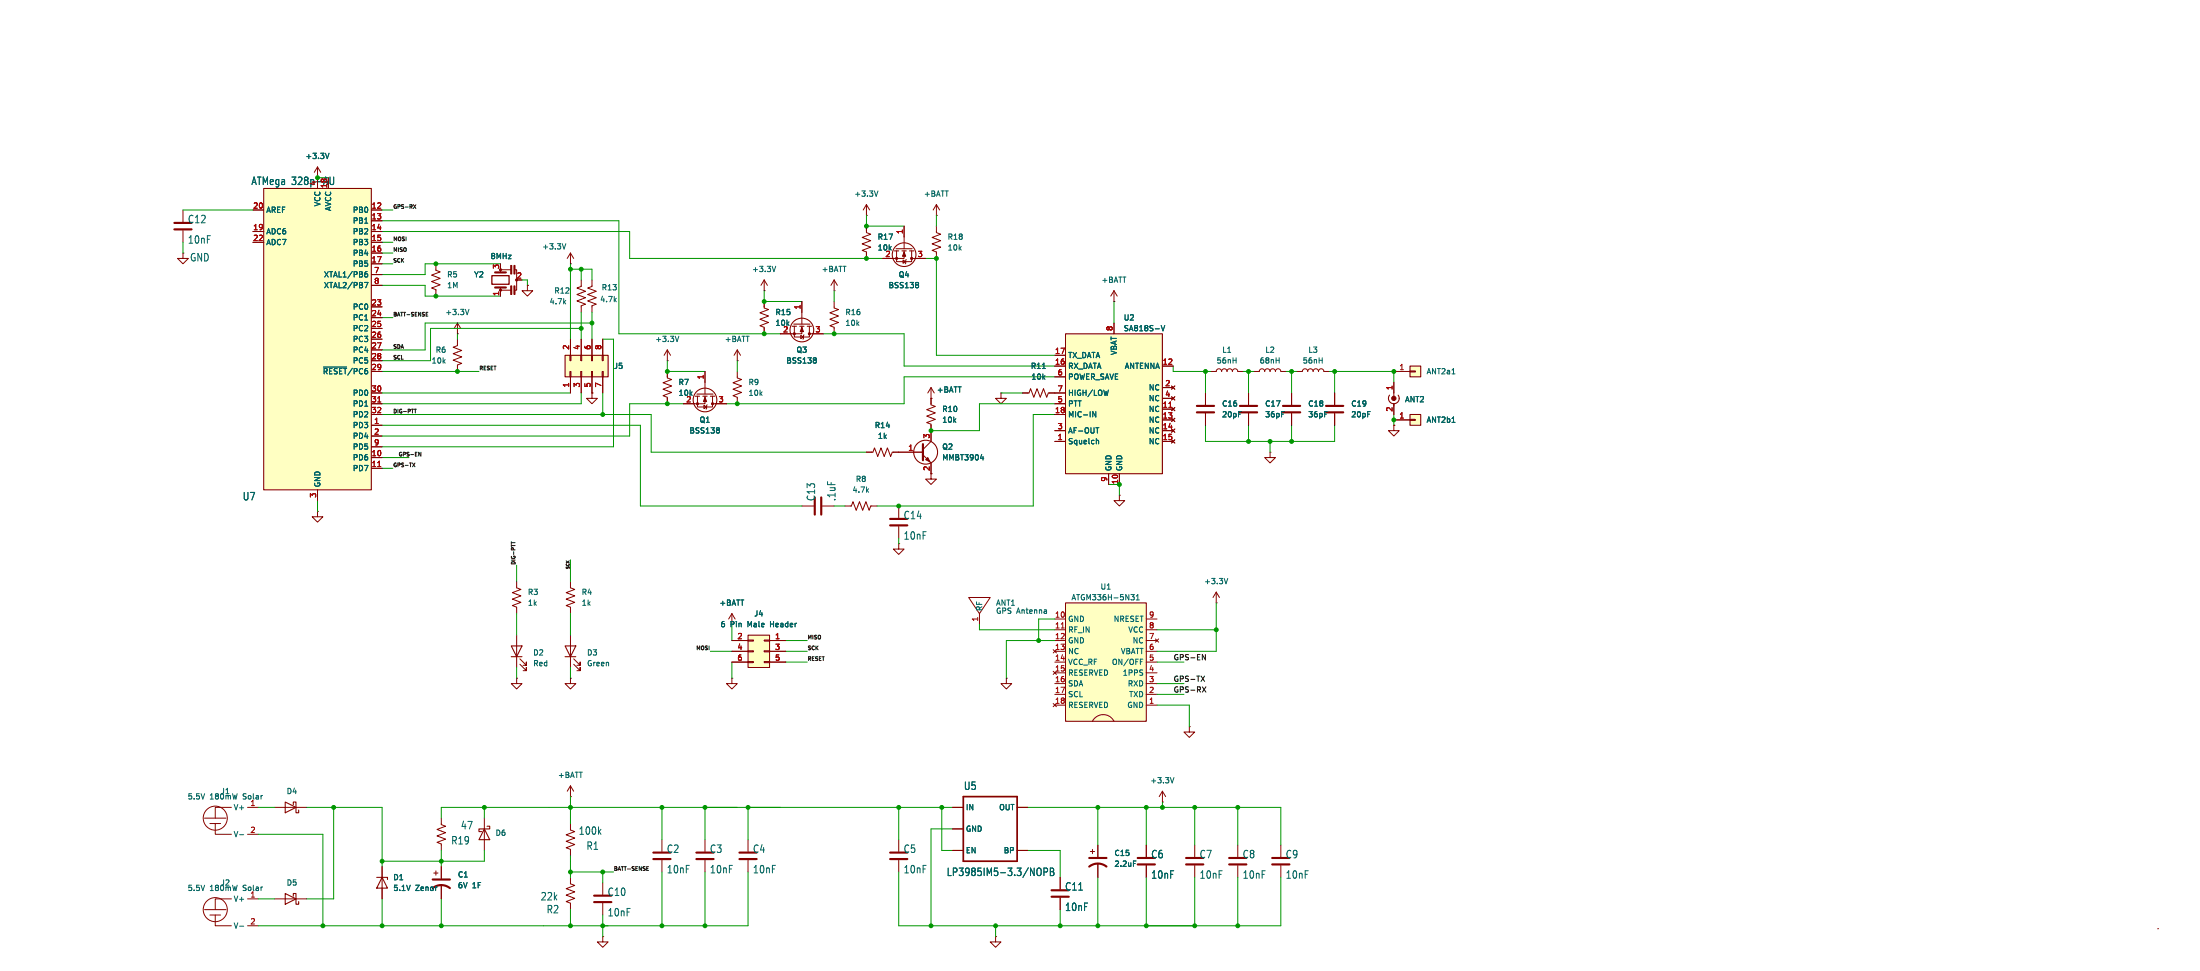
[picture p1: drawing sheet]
<svg xmlns="http://www.w3.org/2000/svg" width="519mm" height="229mm" viewBox="0 0 519 229" stroke-linecap="round" stroke-linejoin="round" font-family="sans-serif">
<g fill="none" stroke="#840000" stroke-width=".24">
<path d="M204.5 53.4v1.5l1 .4-2 .7 2 .8-2 .8 2 .7-2 .8 1 .4v1.5M211.6 59.2v2.5h3.5v-2.5M213.4 59.2v1.8h-5.1M213.4 53.4v5.3M221 53.4v1.5l1 .4-2 .7 2 .8-2 .8 2 .7-2 .8 1 .4v1.5M124.5 67.3v1.3h1.2l-1.2 1.3-1.3-1.3h1.3M124.5 67.3h.1M196.8 68.6h.1M196.8 71.1v1.6l1.1 .4-2.1 .7 2.1 .8-2.1 .7 2.1 .8-2.1 .8 1 .3v1.6M196.8 66.1l-.7 1.2M196.8 66.1l.8 1.2M196.8 66.1v2.5"/>
<path d="M213.1 61.4l.6 .3-.6 .4zM213.9 61.2l-.3 1.1M215.1 61h3.3M157.5 85.1h.1M157.5 82.6l-.8 1.2M157.5 82.6l.7 1.2M157.5 82.6v2.5M174 87.7v1.5l1 .4-2 .7 2 .8-2 .7 2 .8-2 .8 1 .4v1.5M174 85.1h.1M174 82.6v2.5M174 82.6l-.8 1.2M174 82.6l.8 1.2"/>
<path d="M121.9 137.2v1.5l1 .4-2 .8 2 .7-2 .8 2 .7-2 .8 1 .4v1.5M172.7 144.8l-.7 1.3M172.7 144.8l.8 1.3M172.7 144.8v2.5M172.7 160v1.3h1.3l-1.3 1.3-1.3-1.3h1.3M172.7 160h.1M134.6 194.3v1.6l1 .3-2 .8 2 .8-2 .7 2 .8-2 .8 1 .3v1.6M259.1 199.4v2.8M257.3 200.9h1M257.8 200.4v1M259.1 203.7v3.3M509.2 219.2h.1"/>
<path d="M142.2 221v1.3h1.3l-1.3 1.2-1.2-1.2h1.2M142.2 221h.1"/>
</g>
<path d="M160.2 79.3l-.4 1.3M216.5 66.6l.3 .3-.3 .3 .3 .5-.3 .2M267.5 203.2h.6" fill="none" stroke="#006464" stroke-width=".24"/>
<g fill="none" stroke="#840000" stroke-width=".25">
<path d="M211.1 59.2h1M211.5 58.7h3.8M212.9 59.2h1M214.6 59.2h1"/>
<circle cx="213.4" cy="60.1" r="2.79"/>
</g>
<g fill="#840000" stroke="#840000" stroke-width=".24">
<path d="M213.4 59.5l.3 1h-.7z"/>
<circle cx="215.1" cy="61" r=".25"/>
<circle cx="211.6" cy="61" r=".25"/>
</g>
<path d="M257 204.5a3.3 3.3 0 0 1 4.1 0M257 202.5h4.1" fill="none" stroke="#840000" stroke-width=".51"/>
<path d="M176.5 149.9h5.1v7.6h-5.1z" fill="#ffffc2"/>
<g fill="none" stroke="#840000" stroke-width=".25">
<path d="M186.9 77h1.1M187.3 76.5h3.8M188.7 77h1M190.5 77h1M133.3 152.4h2.6l-1.3 2.6zM133.3 155h2.6M176.5 149.9h5.1v7.6h-5.1z"/>
<circle cx="189.2" cy="77.9" r="2.79"/>
</g>
<g fill="none" stroke="#840000" stroke-width=".24">
<path d="M74.9 39.4l-.7 1.3M74.9 39.4l.8 1.3M74.9 39.4v2.5M43.2 59.7v1.3h1.2l-1.2 1.3-1.3-1.3h1.3M43.2 59.7h.1M43.2 49.6v2.7M43.2 54.4v2.8M134.6 59.7l-.7 1.3M134.6 59.7l.8 1.3M134.6 59.7v2.6M204.5 50.8h.1M204.5 48.3l-.8 1.3"/>
<path d="M204.5 48.3l.7 1.3M204.5 48.3v2.5M221 50.8h.1M221 48.3l-.8 1.3M221 48.3l.7 1.3M221 48.3v2.5M102.9 62.3v1.5l1 .4-2 .7 2 .8-2 .7 2 .8-2 .8 1 .4v1.5M107.9 78.8h.1M107.9 76.2l-.7 1.3M107.9 76.2l.8 1.3M107.9 76.2v2.6M118.1 68.5h2.4"/>
<path d="M118.1 63.5v.7M118.1 68v1.9M118.1 63.7h2.5M121.4 63.7h.5v4.8h-.5M134.6 62.3h.1M137.2 66.1v1.5l-1.1 .4 2.1 .7-2.1 .8 2.1 .8-2.1 .7 2.1 .8-1 .4v1.5M139.7 66.1v1.5l-1 .4 2 .7-2 .8 2 .8-2 .7 2 .8-1 .4v1.5M180.3 68.6h.1M180.3 71.1v1.6l1.1 .4-2.1 .7 2.1 .8-2.1 .7 2.1 .8-2.1 .8 1 .3v1.6M180.3 66.1l-.7 1.2M180.3 66.1l.8 1.2M180.3 66.1v2.5"/>
<path d="M187.5 77v2.5h3.5v-2.5M189 79.1l.6 .4-.6 .4zM189.2 77v1.8h-5.1M189.2 71.1v5.4M189.7 79l-.2 1M191 78.8h3.3M219.7 94h.1M219.7 91.5v4l1 .4-2 .8 2 .7-2 .8 2 .8-2 .7 1 .4v1.5M219.7 91.5l-.8 1.2M219.7 91.5l.8 1.2M189.2 119.4h2.8M194.1 119.4h2.7"/>
<path d="M199.4 119.4h1.5l.4-1 .8 2 .7-2 .8 2 .7-2 .8 2 .4-1h1.5M204.5 106.7h1.5l.4-1 .7 2 .8-2 .8 2 .7-2 .8 2 .4-1h1.5M219.7 111.8v1.3h1.3l-1.3 1.2-1.3-1.2h1.3M134.6 149.9v7.6M135.4 156.7l1.5 1.6v-.8v.8h-.8M135.4 155.5l1.5 1.5v-.8v.8h-.8M172.7 151.2h3.8M172.7 153.7h3.8M172.7 156.2h3.8M176.5 151h1.3v.3h-1.3zM176.5 153.6h1.3v.2h-1.3zM176.5 156.1h1.3v.3h-1.3z"/>
<path d="M180.3 151h1.3v.3h-1.3zM180.3 153.6h1.3v.2h-1.3zM180.3 156.1h1.3v.3h-1.3zM181.6 151.2h3.8M181.6 153.7h3.8M181.6 156.2h3.8M121.9 160v1.3h1.3l-1.3 1.3-1.3-1.3h1.3M121.9 160h.1M280.7 171.5v1.2h1.2l-1.2 1.3-1.3-1.3h1.3M280.7 171.5h.1M134.6 188h.1M134.6 185.4v2.6"/>
<path d="M134.6 185.4l-.7 1.3M134.6 185.4l.8 1.3M234.9 221v1.3h1.3l-1.3 1.2-1.2-1.2h1.2M234.9 221h.1"/>
</g>
<path d="M77.7 36.2l-.5 1.2M133.5 57.5l-.4 1.3M207.2 45.1l-.4 1.2M110.7 73l-.5 1.3M183.1 62.8l-.5 1.3M192.4 84.4l.2 .3-.2 .3 .2 .5-.2 .2" fill="none" stroke="#006464" stroke-width=".24"/>
<g fill="#840000" stroke="#840000" stroke-width=".24">
<path d="M189.2 77.2l.4 1.1h-.8z"/>
<path d="M120.5 67.5h.3v2h-.3z"/>
<path d="M121.3 67.5h.2v2h-.2z"/>
<path d="M120.5 62.6h.3v2.1h-.3z"/>
<path d="M121.3 62.6h.2v2.1h-.2z"/>
<circle cx="191" cy="78.8" r=".25"/>
<circle cx="187.5" cy="78.8" r=".25"/>
<circle cx="118.1" cy="68.5" r=".25"/>
</g>
<path d="M41.1 52.6h4.1M41.1 54.1h4.1M116.8 67.8h2.6M116.8 64.3h2.6M192.3 117.4v4M193.8 117.4v4" fill="none" stroke="#840000" stroke-width=".51"/>
<path d="M116.1 65h4v2.1h-4z" fill="none" stroke="#840000" stroke-width=".3"/>
<path d="M62.2 44.5h25.4v71.1h-25.4z" fill="#ffffc2"/>
<g fill="none" stroke="#840000" stroke-width=".25">
<path d="M62.2 44.5h25.4v71.1h-25.4zM164.1 93.5h1M164.5 93h3.8M165.9 93.5h1M167.6 93.5h1.1"/>
<circle cx="166.4" cy="94.4" r="2.79"/>
</g>
<g fill="none" stroke="#840000" stroke-width=".24">
<path d="M59.7 49.6h2.5M59.7 54.6h2.5M59.7 57.2h2.5M87.6 49.6h2.6M87.6 54.6h2.6M87.6 57.2h2.6M87.6 52.1h2.6M87.6 59.7h2.6M87.6 62.3h2.6M87.6 64.8h2.6M87.6 67.3h2.6M87.6 72.4h2.6"/>
<path d="M87.6 75h2.6M87.6 77.5h2.6M87.6 80h2.6M87.6 82.6h2.6M87.6 85.1h2.6M87.6 87.7h2.6M87.6 92.7h2.6M87.6 95.3h2.6M87.6 97.8h2.6M107.9 80v1.6l-1 .3 2.1 .8-2.1 .8 2.1 .7-2.1 .8 2.1 .8-1.1 .3v1.6M157.5 87.7v1.5l1 .4-2 .7 2 .8-2 .7 2 .8-2 .8 1 .4v1.5M164.6 93.5v2.5h3.5v-2.5"/>
<path d="M166.1 95.7l.7 .3-.7 .4zM166.4 93.5v1.8h-5.1M166.4 87.7v5.3M166.9 95.5l-.3 1M168.1 95.3h3.3M74.9 115.6v2.5M87.6 100.4h2.6M87.6 102.9h2.6M87.6 105.4h2.6M87.6 108h2.6M87.6 110.5h2.6M134.6 137.2v1.5l1 .4-2 .8 2 .7-2 .8 2 .7-2 .8 1 .4v1.5"/>
<path d="M228.6 141h5.1l-2.6 3.8zM231.1 144.8v2.5"/>
</g>
<path d="M77.9 41.8v1.4l.3 .4 .4-.1 .1-.3v-1.4M86 66.6h.8l-.5 1.3M86.1 64.7l.4-.1 .3 .2-.1 .5h-.6M86.7 64.1l-.4 .1-.2 .2M76.3 86.6h5.5M169.5 100.9l.3 .3-.3 .3 .3 .5-.3 .2" fill="none" stroke="#006464" stroke-width=".24"/>
<path d="M89.1 94.9h.8M89.1 110.1h.8" fill="none" stroke="#a90000" stroke-width=".24"/>
<g fill="#840000" stroke="#840000" stroke-width=".24">
<path d="M166.4 93.8l.4 1h-.8z"/>
<circle cx="168.1" cy="95.3" r=".25"/>
<circle cx="164.6" cy="95.3" r=".25"/>
</g>
<path d="M133.3 83.8h10.2v5.1h-10.2z" fill="#ffffc2"/>
<path d="M133.3 83.8h10.2v5.1h-10.2zM120.6 152.4h2.6l-1.3 2.6zM120.6 155h2.6" fill="none" stroke="#840000" stroke-width=".25"/>
<g fill="none" stroke="#840000" stroke-width=".24">
<path d="M134.5 87.7h.2v1.2h-.2zM134.5 83.8h.2v1.3h-.2zM134.6 80v3.8M134.6 88.9v3.8M137 87.7h.3v1.2h-.3zM137 83.8h.3v1.3h-.3zM137.2 80v3.8M137.2 88.9v3.8M139.6 87.7h.2v1.2h-.2zM139.6 83.8h.2v1.3h-.2zM139.7 92.7v1.3h1.3l-1.3 1.3-1.3-1.3h1.3M139.7 92.7h.1"/>
<path d="M139.7 80v3.8M139.7 88.9v3.8M142.1 87.7h.3v1.2h-.3zM142.1 83.8h.3v1.3h-.3zM142.2 80v3.8M142.2 88.9v3.8M212.1 119.4v2.8M74.9 120.7v1.2h1.3l-1.3 1.3-1.2-1.3h1.2M74.9 120.7h.1M212.1 128.3v1.3h1.3l-1.3 1.2-1.3-1.2h1.3M212.1 128.3h.1M212.1 124.2v2.8"/>
<path d="M287 139.7l-.7 1.3M287 139.7l.8 1.3M287 139.7v2.6M121.9 149.9v7.6M122.7 156.7l1.5 1.6v-.8v.8h-.8M122.7 155.5l1.5 1.5v-.8v.8h-.8M287 142.3h.1M134.6 160v1.3h1.3l-1.3 1.3-1.3-1.3h1.3M134.6 160h.1M212.1 198.1v2.8M224.8 190.5h2.5M224.8 195.6h2.5"/>
<path d="M240 190.5h2.6M270.5 199.4v2.8M274.3 189.3h.1M274.3 186.7l-.7 1.3M274.3 186.7l.8 1.3M274.3 186.7v2.6M212.1 203v2.8M224.8 200.7h2.5M240 200.7h2.6M250.2 207v2.8M250.2 211.9v2.8M270.5 204.2v2.8"/>
</g>
<path d="M289.7 136.5l-.4 1.3M277 183.5l-.4 1.3M244.9 204.9h.6l.2 .5-.1 1-.3 .2-.4-.1M246.4 205.8l.7-.1 .1-.3-.1-.5-.7-.1v1.8M247.9 204.8h.5l.3 .4-.3 .5 .3 .2v.4l-.3 .3h-.5zM247.9 205.7h.5" fill="none" stroke="#006464" stroke-width=".24"/>
<path d="M227.3 188h12.7v15.2h-12.7z" fill="none" stroke="#840000" stroke-width=".41"/>
<path d="M210.1 122.5h4M210.1 124h4M210.1 201.2h4M210.1 202.7h4M248.2 210.1h4M248.2 211.6h4M268.5 202.5h4M268.5 204h4" fill="none" stroke="#840000" stroke-width=".51"/>
<path d="M251.5 142.3h19v27.9h-19z" fill="#ffffc2"/>
<g fill="none" stroke="#840000" stroke-width=".24">
<path d="M304.8 92.7v2.8M304.8 97.6v2.8M306.1 87.7h1.2l.2-.5 .5-.2 .4 .2 .2 .5 .2-.5 .4-.2 .5 .2 .2 .5 .2-.5 .4-.2 .5 .2 .1 .5 .2-.5 .5-.2 .4 .2 .2 .5h1.3M315 92.7v2.8M315 97.6v2.8M248.9 146.1h2.6M248.9 148.6h2.6M248.9 151.2h2.6M248.9 153.7h2.6M248.9 156.2h2.6M248.9 158.8h2.6M270.5 146.1h2.5"/>
<path d="M270.5 148.6h2.5M270.5 151.2h2.5M270.5 153.7h2.5M270.5 156.2h2.5M270.5 158.8h2.5M272.7 150.8l.7 .7M273.4 150.8l-.7 .7M237.5 160v1.3h1.3l-1.3 1.3-1.3-1.3h1.3M237.5 160h.1M248.9 161.3h2.6M248.9 163.9h2.6M248.9 166.4h2.6"/>
<path d="M257.8 170.2a2.84 2.84 0 0 1 2.5-1.6 2.84 2.84 0 0 1 2.6 1.6M270.5 161.3h2.5M270.5 163.9h2.5M270.5 166.4h2.5"/>
</g>
<path d="M251.5 142.3h19v27.9h-19z" fill="none" stroke="#840000" stroke-width=".25"/>
<path d="M250.4 148.2h.8" fill="none" stroke="#a90000" stroke-width=".24"/>
<path d="M266.9 140.3h.8l-.5 .5 .4 .1 .1 .4-.3 .3h-.3M268.2 141.6h.7M268.2 140.7l.3-.4v1.3M269.1 155.5h.6" fill="none" stroke="#006464" stroke-width=".24"/>
<path d="M302.8 97.3h4M302.8 95.8h4M312.9 97.3h4.1M312.9 95.8h4.1" fill="none" stroke="#840000" stroke-width=".51"/>
<path d="M332.7 86.4h2.6v2.5h-2.6z" fill="#ffffc2"/>
<path d="M332.7 86.4h2.6v2.5h-2.6z" fill="none" stroke="#840000" stroke-width=".25"/>
<path d="M328.9 87.7h3.8M332.7 87.5h1.3v.3h-1.3z" fill="none" stroke="#840000" stroke-width=".24"/>
<path d="M342.6 88.2h.8" fill="none" stroke="#006464" stroke-width=".24"/>
<path d="M332.7 97.8h2.6v2.6h-2.6z" fill="#ffffc2"/>
<path d="M327.9 93.2a1.27 1.27 0 0 0 .2 1.7 1.27 1.27 0 0 0 1.7 0 1.27 1.27 0 0 0 .1-1.7M332.7 97.8h2.6v2.6h-2.6z" fill="none" stroke="#840000" stroke-width=".25"/>
<g fill="none" stroke="#840000" stroke-width=".24">
<path d="M294.6 92.7v2.8M294.6 97.6v2.8M328.9 99.1h3.8M328.9 90.2v3.8M328.9 95.3v2.5M332.7 99h1.3v.2h-1.3zM299.7 106.7v1.3h1.3l-1.3 1.2-1.3-1.2h1.3M299.7 106.7h.1M328.9 100.4v1.2h1.3l-1.3 1.3-1.2-1.3h1.2M328.9 100.4h.1M281.9 199.4v2.8M292.1 199.4v2.8"/>
<path d="M302.3 199.4v2.8M281.9 204.2v2.8M292.1 204.2v2.8M302.3 204.2v2.8"/>
</g>
<path d="M342.6 99.7h.8" fill="none" stroke="#006464" stroke-width=".24"/>
<circle cx="328.9" cy="94" r=".51" fill="#840000" stroke="#840000" stroke-width=".24"/>
<path d="M292.6 97.3h4.1M292.6 95.8h4.1M279.9 202.5h4.1M279.9 204h4.1M290.1 202.5h4M290.1 204h4M300.2 202.5h4.1M300.2 204h4.1" fill="none" stroke="#840000" stroke-width=".51"/>
<path d="M251.5 78.8h22.8v33h-22.8z" fill="#ffffc2"/>
<g fill="none" stroke="#840000" stroke-width=".25">
<path d="M251.5 78.8h22.8v33h-22.8zM67.3 189.3l2.5 1.2-2.5 1.3zM69.2 189.9v-.6h.6v2.5h.7v-.6M114.3 195.6l1.3 2.5h-2.6zM114.9 195h.7v.6h-2.6v.6h.7M67.3 210.8l2.5 1.3-2.5 1.3zM69.2 211.5v-.7h.6v2.6h.7v-.6M88.9 207h2.5v.5M90.2 207l1.2 2.6h-2.5z"/>
<circle cx="218.4" cy="106.7" r="2.82"/>
</g>
<g fill="none" stroke="#840000" stroke-width=".24">
<path d="M59.7 49.6h2.5M59.7 54.6h2.5M59.7 57.2h2.5M87.6 49.6h2.6M87.6 54.6h2.6M87.6 57.2h2.6M87.6 52.1h2.6M87.6 59.7h2.6M204.5 53.4v1.2M204.5 59.7v1.3M213.4 53.4v2.5M87.6 62.3h2.6"/>
<path d="M87.6 64.8h2.6M87.6 67.3h2.6M87.6 72.4h2.6M87.6 75h2.6M87.6 77.5h2.6M118.1 68.6v1.3M124.5 67.3h.1M180.3 71.1v1.3M180.3 77.5v1.3M184.1 78.8h2.6M189.2 71.1v2.6M191.8 78.8h2.5"/>
<path d="M208.3 61h2.5M215.9 61h2.5M262.9 71.1h.1M262.9 68.6v2.5M262.9 76.2v2.6M262.9 68.6l-.8 1.3M262.9 68.6l.8 1.3M87.6 92.7h2.6M87.6 95.3h2.6M87.6 97.8h2.6M87.6 87.7h2.6M87.6 80h2.6"/>
<path d="M87.6 82.6h2.6M87.6 85.1h2.6M134.6 80v3.8M134.6 88.9v3.8M137.2 80v3.8M137.2 88.9v3.8M139.7 92.7h.1M139.7 80v3.8M139.7 88.9v3.8M142.2 80v3.8M142.2 88.9v3.8M157.5 87.7v1.2"/>
<path d="M157.5 94v1.3M161.3 95.3h2.5M166.4 87.7v2.5M168.9 95.3h2.5M219.7 94h.1M219.7 94v1.3M236.2 92.7v1.3h1.3l-1.3 1.3-1.3-1.3h1.3M236.2 92.7h.1M241.3 92.7h1.5l.4-1 .8 2.1 .7-2.1 .8 2.1 .8-2.1 .7 2.1 .4-1.1h4.1M248.9 83.8h2.6M248.9 86.4h2.6M248.9 88.9h2.6"/>
<path d="M248.9 95.3h2.6M248.9 97.8h2.6M274.3 86.4h2.6M274.3 91.5h2.6M274.3 94h2.6M274.3 96.5h2.6M274.3 99.1h2.6M276.5 91.1l.7 .7M276.5 93.6l.7 .8M276.5 96.2l.7 .7M276.5 98.7l.7 .8M277.2 91.1l-.7 .7"/>
<path d="M277.2 93.6l-.7 .8M277.2 96.2l-.7 .7M277.2 98.7l-.7 .8M284.5 92.7v2.8M284.5 97.6v2.8M285.7 87.7h1.3l.2-.5 .5-.2 .4 .2 .2 .5 .2-.5 .4-.2 .5 .2 .2 .5 .1-.5 .5-.2 .4 .2 .2 .5 .2-.5 .5-.2 .4 .2 .2 .5h1.3M294.6 92.7v2.8M294.6 97.6v2.8M295.9 87.7h1.3l.2-.5 .4-.2 .5 .2 .1 .5 .2-.5 .5-.2 .4 .2 .2 .5 .2-.5 .5-.2 .4 .2 .2 .5 .2-.5 .4-.2 .5 .2 .2 .5h1.2M304.8 92.7v2.8M304.8 97.6v2.8M315 92.7v2.8"/>
<path d="M315 97.6v2.8M328.9 99.1h3.8M328.9 90.2v2.5M328.9 95.3v2.5M74.9 115.6v2.5M87.6 100.4h2.6M87.6 102.9h2.6M87.6 105.4h2.6M87.6 108h2.6M87.6 110.5h2.6M204.5 106.7h1.2M210.8 106.7h7"/>
<path d="M217.8 107.3l1.9 1.9v2.6M219.7 100.4v3.8l-1.9 1.9M248.9 101.6h2.6M248.9 104.2h2.6M261.6 111.8v2.5M264.2 116.9v1.2h1.2l-1.2 1.3-1.3-1.3h1.3M264.2 116.9h.1M264.2 111.8v2.5M274.3 101.6h2.6M274.3 104.2h2.6M276.5 101.2l.7 .8M276.5 103.8l.7 .7"/>
<path d="M277.2 101.2l-.7 .8M277.2 103.8l-.7 .7M328.9 100.4h.1M172.7 151.2h3.8M172.7 153.7h3.8M172.7 156.2h3.8M181.6 151.2h3.8M181.6 153.7h3.8M181.6 156.2h3.8M48.3 193.1h5M49.5 194.3h2.6M50.8 194.3v2.6h3.8"/>
<path d="M54.6 190.5h-3.8v2.6M58.4 190.5h2.6M58.4 196.9h2.6M64.8 190.5h7.6M104.1 193.1v1.5l1.1 .4-2.1 .7 2.1 .8-2.1 .8 2.1 .7-2.1 .8 1 .4v1.5M114.3 193.1v7.6M156.2 198.1v2.8M166.4 198.1v2.8M176.5 198.1v2.8M224.8 190.5h2.5M224.8 195.6h2.5M240 190.5h2.6"/>
<path d="M259.1 199.4v2.8M270.5 199.4v2.8M48.3 214.7h5M49.5 215.9h2.6M50.8 215.9v2.6h3.8M54.6 212.1h-3.8v2.6M58.4 212.1h2.6M58.4 218.5h2.6M64.8 212.1h7.6M90.2 204.5v7.6M102.4 206h1M102.9 205.5v1"/>
<path d="M104.1 204.5v2.8M104.1 208.8v3.3M134.6 207v1.6l1 .3-2 .8 2 .8-2 .7 2 .8-2 .8 1 .3v1.6M142.2 208.3v2.8M142.2 213.1v2.8M156.2 203v2.8M166.4 203v2.8M176.5 203v2.8M224.8 200.7h2.5M240 200.7h2.6M250.2 207v2.8M250.2 211.9v2.8"/>
<path d="M259.1 203.7v3.3M270.5 204.2v2.8"/>
<circle cx="50.8" cy="193.1" r="2.84"/>
<circle cx="50.8" cy="214.7" r="2.84"/>
</g>
<g fill="none" stroke="#006464" stroke-width=".24">
<path d="M77.7 36.2l-.5 1.2M77.9 41.8v1.4l.3 .4 .4-.1 .1-.3v-1.4M86 66.6h.8l-.5 1.3M86.1 64.7l.4-.1 .3 .2-.1 .5h-.6M86.7 64.1l-.4 .1-.2 .2M216.5 66.6l.3 .3-.3 .3 .3 .5-.3 .2M274 76.8l.4 1.3 .5-1.3M76.3 86.6h5.5M192.4 84.4l.2 .3-.2 .3 .2 .5-.2 .2M246 87h.7M257.9 97.1l.7 1.3v-1.3M261.6 92l-.3 1.3"/>
<path d="M342.6 99.7h.8M169.5 100.9l.3 .3-.3 .3 .3 .5-.3 .2M231.4 108.1h.8M232 107.7v.9M258.6 100.9h.7M258.8 104h.4l.1 .7M56.5 197h1M56.5 218.6h1M244.9 204.9h.6l.2 .5-.1 1-.3 .2-.4-.1M246.4 205.8l.7-.1 .1-.3-.1-.5-.7-.1v1.8M247.9 204.8h.5l.3 .4-.3 .5 .3 .2v.4l-.3 .3h-.5zM247.9 205.7h.5"/>
<path d="M267.5 203.2h.6"/>
</g>
<path d="M89.1 94.9h.8M275.8 96.1h.8M89.1 110.1h.8" fill="none" stroke="#a90000" stroke-width=".24"/>
<g fill="none" stroke="#840000" stroke-width=".51">
<path d="M282.4 97.3h4.1M282.4 95.8h4.1M217.8 104.8v3.8M102.1 209.6a3.3 3.3 0 0 1 4.1 0M102.1 207.5h4.1M140.2 211.4h4.1M140.2 212.9h4.1M154.2 201.2h4M154.2 202.7h4M164.3 201.2h4.1M164.3 202.7h4.1M174.5 201.2h4.1"/>
<path d="M174.5 202.7h4.1"/>
</g>
<path d="M218.4 108.5l.5-.5 .6 1z" fill="#840000" stroke="#840000" stroke-width=".24"/>
<g fill="none" stroke="#0f0f0f" stroke-width=".24">
<path d="M97.6 48.3l.5 .9M98.1 48.3l-.5 .9M100.6 74.1h.3M100.6 74.6h.4M100.6 73.7h.4M97.8 96.6h.5M97.3 109.3l.6 .9M97.9 109.3l-.6 .9M98.8 106.7l.5 .9v-.9M120.7 127.8v.5M283.4 159.5l.9 1.3M283.7 154.5l.8 1.2v-1.2"/>
<path d="M284.3 159.5l-.9 1.3M283.7 162.1l.9 1.2M284.6 162.1l-.9 1.2M152.6 204.9h.3M152.6 205.4h.5M152.6 204.5h.5"/>
</g>
<g fill="none" stroke="#009600" stroke-width=".24">
<path d="M43.2 49.6h16.5M43.2 57.2v2.5M90.2 54.6h58.4v6.4h59.7M90.2 52.1h55.8v26.7h38.1M90.2 49.6h2.5M90.2 57.2h2.5M90.2 59.7h2.5M204.5 50.8v2.6h8.9M221 50.8v2.6M90.2 62.3h2.5M90.2 67.3h10.1v2.6h17.8M90.2 75h2.5"/>
<path d="M107.9 78.8v1.2M118.1 62.3h-17.8v2.5h-10.1M123.2 66.1h1.3v1.2M134.6 62.3v17.7M134.6 63.5h5.1v2.6M137.2 63.5v2.6M137.2 73.7v6.3M137.2 77.5h-35.6v7.6h-11.4M139.7 73.7v6.3M139.7 76.2h-39.4v6.4h-10.1M180.3 68.6v2.5h8.9M194.3 78.8h19.1v7.6h35.5"/>
<path d="M196.8 68.6v2.5M218.4 61h2.6v22.8h27.9M262.9 71.1v5.1M90.2 97.8h63.5v8.9h50.8M90.2 92.7h44.4M90.2 87.7h22.8M137.2 92.7v2.6h-47M142.2 92.7v5.1M142.2 80h2.6v25.4h-54.6M157.5 85.1v2.6h8.9M161.3 95.3h-12.7v7.6h-58.4M174 85.1v2.6"/>
<path d="M236.2 92.7h5.1M248.9 97.8h-5.1v21.6h-36.8M248.9 88.9h-35.5v6.4h-42M248.9 95.3h-17.8v6.3h-11.4M276.9 86.4v1.3h8.8M284.5 87.7v5M293.4 87.7h2.5M294.6 87.7v5M303.5 87.7h2.6M304.8 87.7v5M313.7 87.7h15.2v2.5M315 87.7v5"/>
<path d="M328.9 97.8v2.6M74.9 118.1v2.6M90.2 100.4h60.9v19h38.1M90.2 110.5h2.5M90.2 108h6.3M196.8 119.4h2.6M261.6 114.3h2.6v2.6M284.5 100.4v3.8h30.5v-3.8M294.6 100.4v3.8M299.7 104.2v2.5M304.8 100.4v3.8M121.9 133.4v3.8"/>
<path d="M134.6 132.1v5.1M212.1 127v1.3M121.9 144.8v5.1M121.9 157.5v2.5M134.6 144.8v5.1M134.6 157.5v2.5M167.6 153.7h5.1M172.7 147.3v3.9M172.7 156.2v3.8M185.4 156.2h5.1M185.4 153.7h5.1M185.4 151.2h5.1"/>
<path d="M231.1 147.3v1.3h17.8M248.9 146.1h-3.8v5.1M248.9 151.2h-11.4v8.8M273 156.2h6.4M273 148.6h14M287 142.3v11.4h-14M273 163.9h6.4M273 161.3h6.4M273 166.4h7.7v5.1M61 190.5h3.8M61 196.9h15.2v21.6M72.4 190.5h17.8v14"/>
<path d="M78.7 190.5v21.6h-6.3M114.3 190.5v2.6M134.6 188v6.3M156.2 190.5v7.6M166.4 190.5v7.6M176.5 190.5v7.6M212.1 190.5v7.6M222.2 190.5v10.2h2.6M224.8 190.5h-120.7v2.6M224.8 195.6h-5.1v22.9M242.6 190.5h59.7v8.9M259.1 190.5v8.9"/>
<path d="M270.5 190.5v8.9M274.3 189.3v1.2M281.9 190.5v8.9M292.1 190.5v8.9M61 212.1h3.8M90.2 212.1v6.4M104.1 200.7v3.8M104.1 212.1v6.4M114.3 200.7v2.5h-24.1M134.6 202v5M134.6 214.7v3.8M134.6 205.8h10.2"/>
<path d="M142.2 205.8v2.5M142.2 215.9v5.1M156.2 205.8v12.7M166.4 205.8v12.7M176.5 205.8v12.7h-115.5M212.1 205.8v12.7h90.2v-11.5M234.9 218.5v2.5M242.6 200.7h7.6v6.3M250.2 214.7v3.8M259.1 207v11.5M270.5 207v11.5M281.9 207v11.5"/>
<path d="M292.1 207v11.5"/>
</g>
<g fill="#009600" stroke="#009600" stroke-width=".24">
<circle cx="221" cy="61" r=".46"/>
<circle cx="157.5" cy="87.7" r=".46"/>
<circle cx="204.5" cy="61" r=".46"/>
<circle cx="204.5" cy="53.4" r=".46"/>
<circle cx="102.9" cy="69.9" r=".46"/>
<circle cx="102.9" cy="62.3" r=".46"/>
<circle cx="107.9" cy="87.7" r=".46"/>
<circle cx="157.5" cy="95.3" r=".46"/>
<circle cx="174" cy="95.3" r=".46"/>
<circle cx="180.3" cy="71.1" r=".46"/>
<circle cx="196.8" cy="78.8" r=".46"/>
<circle cx="180.3" cy="78.8" r=".46"/>
<circle cx="142.2" cy="97.8" r=".46"/>
<circle cx="219.7" cy="101.6" r=".46"/>
<circle cx="137.2" cy="63.5" r=".46"/>
<circle cx="134.6" cy="63.5" r=".46"/>
<circle cx="139.7" cy="76.2" r=".46"/>
<circle cx="137.2" cy="77.5" r=".46"/>
<circle cx="212.1" cy="190.5" r=".46"/>
<circle cx="222.2" cy="190.5" r=".46"/>
<circle cx="259.1" cy="218.5" r=".46"/>
<circle cx="270.5" cy="218.5" r=".46"/>
<circle cx="234.9" cy="218.5" r=".46"/>
<circle cx="219.7" cy="218.5" r=".46"/>
<circle cx="259.1" cy="190.5" r=".46"/>
<circle cx="250.2" cy="218.5" r=".46"/>
<circle cx="287" cy="148.6" r=".46"/>
<circle cx="212.1" cy="119.4" r=".46"/>
<circle cx="245.1" cy="151.2" r=".46"/>
<circle cx="315" cy="87.7" r=".46"/>
<circle cx="304.8" cy="87.7" r=".46"/>
<circle cx="328.9" cy="87.7" r=".46"/>
<circle cx="304.8" cy="104.2" r=".46"/>
<circle cx="328.9" cy="99.1" r=".46"/>
<circle cx="281.9" cy="218.5" r=".46"/>
<circle cx="292.1" cy="218.5" r=".46"/>
<circle cx="274.3" cy="190.5" r=".46"/>
<circle cx="281.9" cy="190.5" r=".46"/>
<circle cx="270.5" cy="190.5" r=".46"/>
<circle cx="292.1" cy="190.5" r=".46"/>
<circle cx="299.7" cy="104.2" r=".46"/>
<circle cx="294.6" cy="104.2" r=".46"/>
<circle cx="264.2" cy="114.3" r=".46"/>
<circle cx="294.6" cy="87.7" r=".46"/>
<circle cx="284.5" cy="87.7" r=".46"/>
<circle cx="78.7" cy="190.5" r=".46"/>
<circle cx="90.2" cy="218.5" r=".46"/>
<circle cx="104.1" cy="218.5" r=".46"/>
<circle cx="90.2" cy="203.2" r=".46"/>
<circle cx="114.3" cy="190.5" r=".46"/>
<circle cx="76.2" cy="218.5" r=".46"/>
<circle cx="104.1" cy="203.2" r=".46"/>
<circle cx="166.4" cy="218.5" r=".46"/>
<circle cx="134.6" cy="218.5" r=".46"/>
<circle cx="156.2" cy="218.5" r=".46"/>
<circle cx="142.2" cy="218.5" r=".46"/>
<circle cx="176.5" cy="190.5" r=".46"/>
<circle cx="166.4" cy="190.5" r=".46"/>
<circle cx="156.2" cy="190.5" r=".46"/>
<circle cx="142.2" cy="205.8" r=".46"/>
<circle cx="134.6" cy="205.8" r=".46"/>
<circle cx="134.6" cy="190.5" r=".46"/>
</g>
<text font-size="2.5" fill="#009600" x="59.2" y="43.9">ATMega 328p-AU</text>
<g font-size="2.5" fill="#006464">
<text x="44.3" y="52.9">C12</text>
<text x="44.3" y="57.7">10nF</text>
<text x="44.8" y="61.9">GND</text>
<text x="57.2" y="118.3">U7</text>
<text x="192.5" y="118.3" transform="rotate(-90 192.5 118.3)">C13</text>
<text x="197.4" y="118.3" transform="rotate(-90 197.4 118.3)">.1uF</text>
<text x="213.2" y="122.7">C14</text>
<text x="213.2" y="127.6">10nF</text>
<text x="227.4" y="186.6">U5</text>
<text x="108.7" y="195.9">47</text>
<text x="136.5" y="197.2">100k</text>
<text x="106.4" y="199.5">R19</text>
<text x="138.3" y="200.7">R1</text>
<text x="157.3" y="201.5">C2</text>
<text x="167.4" y="201.5">C3</text>
<text x="177.6" y="201.5">C4</text>
<text x="213.2" y="201.5">C5</text>
<text x="271.6" y="202.7">C6</text>
<text x="283" y="202.7">C7</text>
<text x="293.2" y="202.7">C8</text>
<text x="303.3" y="202.7">C9</text>
<text x="157.3" y="206.3">10nF</text>
<text x="167.4" y="206.3">10nF</text>
<text x="177.6" y="206.3">10nF</text>
<text x="213.2" y="206.3">10nF</text>
<text x="223.3" y="206.9">LP3985IM5-3.3/NOPB</text>
<text x="271.6" y="207.6">10nF</text>
<text x="283" y="207.6">10nF</text>
<text x="293.2" y="207.6">10nF</text>
<text x="303.3" y="207.6">10nF</text>
<text x="127.5" y="212.7">22k</text>
<text x="128.9" y="215.7">R2</text>
<text x="143.3" y="211.6">C10</text>
<text x="251.3" y="215.2">10nF</text>
<text x="251.3" y="210.4">C11</text>
<text x="143.3" y="216.5">10nF</text>
</g>
<g font-size="1.8" fill="#006464">
<text x="72" y="37.7">+3.3V</text>
<text x="201.5" y="46.6">+3.3V</text>
<text x="217.9" y="46.6">+BATT</text>
<text x="62.7" y="50.4">AREF</text>
<text x="75.8" y="48.8" transform="rotate(-90 75.8 48.8)">VCC</text>
<text x="78.3" y="49.9" transform="rotate(-90 78.3 49.9)">AVCC</text>
<text x="83.2" y="50.4">PB0</text>
<text x="83.2" y="53">PB1</text>
<text x="62.7" y="55.5">ADC6</text>
<text x="62.7" y="58">ADC7</text>
<text x="83.2" y="55.5">PB2</text>
<text x="83.2" y="58">PB3</text>
<text x="127.9" y="59.1">+3.3V</text>
<text x="207" y="59.3">10k</text>
<text x="207" y="56.8">R17</text>
<text x="223.5" y="59.3">10k</text>
<text x="223.5" y="56.8">R18</text>
<text x="76.3" y="65.7">XTAL1/PB6</text>
<text x="83.2" y="60.6">PB4</text>
<text x="83.2" y="63.1">PB5</text>
<text x="105.4" y="65.7">R5</text>
<text x="111.8" y="65.7">Y2</text>
<text x="115.7" y="61.3">8MHz</text>
<text x="177.4" y="64.4">+3.3V</text>
<text x="193.8" y="64.4">+BATT</text>
<text x="208.8" y="60.7">2</text>
<text x="212" y="65.7">Q4</text>
<text x="76.3" y="68.2">XTAL2/PB7</text>
<text x="105.4" y="68.2">1M</text>
<text x="130.7" y="69.5">R12</text>
<text x="141.5" y="71.5">4.7k</text>
<text x="141.9" y="68.7">R13</text>
<text x="209.6" y="68.2">BSS138</text>
<text x="259.9" y="66.9">+BATT</text>
<text x="83.2" y="73.3">PC0</text>
<text x="83.2" y="75.8">PC1</text>
<text x="105" y="74.5">+3.3V</text>
<text x="129.6" y="72">4.7k</text>
<text x="182.9" y="77.1">10k</text>
<text x="182.9" y="74.5">R15</text>
<text x="199.4" y="77.1">10k</text>
<text x="199.4" y="74.5">R16</text>
<text x="265.1" y="75.8">U2</text>
<text x="83.2" y="78.4">PC2</text>
<text x="83.2" y="80.9">PC3</text>
<text x="83.2" y="83.4">PC4</text>
<text x="102.7" y="83.4">R6</text>
<text x="154.5" y="80.9">+3.3V</text>
<text x="171" y="80.9">+BATT</text>
<text x="184.7" y="78.5">2</text>
<text x="187.9" y="83.4">Q3</text>
<text x="263.8" y="83.9" transform="rotate(-90 263.8 83.9)">VBAT</text>
<text x="265.1" y="78.4">SA818S-V</text>
<text x="288.3" y="83.4">L1</text>
<text x="298.5" y="83.4">L2</text>
<text x="308.7" y="83.4">L3</text>
<text x="76.1" y="88.5">~{RESET}/PC6</text>
<text x="83.2" y="86">PC5</text>
<text x="101.8" y="86">10k</text>
<text x="144.8" y="87.2">J5</text>
<text x="185.5" y="86">BSS138</text>
<text x="243.2" y="87.2">R11</text>
<text x="243.3" y="89.8">10k</text>
<text x="252" y="84.7">TX_DATA</text>
<text x="252" y="87.2">RX_DATA</text>
<text x="252" y="89.8">POWER_SAVE</text>
<text x="265.3" y="87.2">ANTENNA</text>
<text x="287" y="86">56nH</text>
<text x="297.2" y="86">68nH</text>
<text x="307.3" y="86">56nH</text>
<text x="336.6" y="88.5">ANT2a1</text>
<text x="83.2" y="93.6">PD0</text>
<text x="160" y="91.1">R7</text>
<text x="160" y="93.6">10k</text>
<text x="176.5" y="91.1">R9</text>
<text x="176.5" y="93.6">10k</text>
<text x="221" y="92.8">+BATT</text>
<text x="252" y="93.6">HIGH/LOW</text>
<text x="271" y="92.3">NC</text>
<text x="271" y="94.9">NC</text>
<text x="331.5" y="95.1">ANT2</text>
<text x="83.2" y="96.1">PD1</text>
<text x="83.2" y="98.7">PD2</text>
<text x="83.2" y="101.2">PD3</text>
<text x="165" y="99.9">Q1</text>
<text x="206.3" y="101.2">R14</text>
<text x="222.3" y="99.9">10k</text>
<text x="222.3" y="97.4">R10</text>
<text x="252" y="96.1">PTT</text>
<text x="252" y="98.7">MIC-IN</text>
<text x="271" y="97.4">NC</text>
<text x="271" y="99.9">NC</text>
<text x="288.3" y="96.1">C16</text>
<text x="288.3" y="98.7">20pF</text>
<text x="298.5" y="96.1">C17</text>
<text x="298.5" y="98.7">36pF</text>
<text x="308.6" y="96.1">C18</text>
<text x="308.6" y="98.7">36pF</text>
<text x="318.8" y="96.1">C19</text>
<text x="318.8" y="98.7">20pF</text>
<text x="336.6" y="99.9">ANT2b1</text>
<text x="83.2" y="103.8">PD4</text>
<text x="83.2" y="106.3">PD5</text>
<text x="162.6" y="102.5">BSS138</text>
<text x="207.1" y="103.8">1k</text>
<text x="222.3" y="106.3">Q2</text>
<text x="252" y="102.5">AF-OUT</text>
<text x="252" y="105">Squelch</text>
<text x="271" y="102.5">NC</text>
<text x="271" y="105">NC</text>
<text x="83.2" y="108.8">PD6</text>
<text x="83.2" y="111.4">PD7</text>
<text x="201.9" y="113.9">R8</text>
<text x="222.3" y="108.8">MMBT3904</text>
<text x="262.5" y="111.3" transform="rotate(-90 262.5 111.3)">GND</text>
<text x="265" y="111.3" transform="rotate(-90 265 111.3)">GND</text>
<text x="75.8" y="115.1" transform="rotate(-90 75.8 115.1)">GND</text>
<text x="201.1" y="116.5">4.7k</text>
<text x="124.5" y="140.6">R3</text>
<text x="124.5" y="143.1">1k</text>
<text x="137.2" y="140.6">R4</text>
<text x="137.2" y="143.1">1k</text>
<text x="169.7" y="143.1">+BATT</text>
<text x="235" y="143.1">ANT1</text>
<text x="252.7" y="141.9">ATGM336H-5N31</text>
<text x="259.6" y="139.3">U1</text>
<text x="284.1" y="138">+3.3V</text>
<text x="169.9" y="148.2">6</text>
<text x="172.3" y="148.2">Pin</text>
<text x="176.5" y="148.2">Male</text>
<text x="177.9" y="145.7">J4</text>
<text x="182" y="148.2">Header</text>
<text x="232" y="144.3" transform="rotate(-90 232 144.3)">RF</text>
<text x="235" y="145">GPS Antenna</text>
<text x="252" y="146.9">GND</text>
<text x="252" y="149.5">RF_IN</text>
<text x="262.7" y="146.9">NRESET</text>
<text x="266.2" y="149.5">VCC</text>
<text x="125.7" y="154.9">D2</text>
<text x="138.4" y="154.9">D3</text>
<text x="252" y="152">GND</text>
<text x="252" y="154.6">NC</text>
<text x="264.4" y="154.6">VBATT</text>
<text x="267.2" y="152">NC</text>
<text x="125.7" y="157.4">Red</text>
<text x="138.4" y="157.4">Green</text>
<text x="252" y="157.1">VCC_RF</text>
<text x="252" y="159.6">RESERVED</text>
<text x="262.3" y="157.1">ON/OFF</text>
<text x="264.8" y="159.6">1PPS</text>
<text x="252" y="162.2">SDA</text>
<text x="252" y="164.7">SCL</text>
<text x="252" y="167.3">RESERVED</text>
<text x="265.9" y="167.3">GND</text>
<text x="266" y="162.2">RXD</text>
<text x="266.4" y="164.7">TXD</text>
<text x="131.6" y="183.8">+BATT</text>
<text x="271.4" y="185">+3.3V</text>
<text x="44.2" y="188.8">5.5V</text>
<text x="49.5" y="188.8">180mW</text>
<text x="52" y="187.6">J1</text>
<text x="55" y="191.4">V+</text>
<text x="57.4" y="188.8">Solar</text>
<text x="59" y="190.3">1</text>
<text x="67.6" y="187.6">D4</text>
<text x="227.8" y="191.4">IN</text>
<text x="235.7" y="191.4">OUT</text>
<text x="55" y="197.7">V-</text>
<text x="116.8" y="197.4">D6</text>
<text x="227.8" y="196.5">GND</text>
<text x="227.8" y="201.5">EN</text>
<text x="236.8" y="201.5">BP</text>
<text x="262.9" y="202.2">C15</text>
<text x="52" y="209.2">J2</text>
<text x="67.6" y="209.2">D5</text>
<text x="92.7" y="207.9">D1</text>
<text x="108" y="207.3">C1</text>
<text x="108" y="209.8">6V</text>
<text x="111.4" y="209.8">1F</text>
<text x="262.9" y="204.7">2.2uF</text>
<text x="44.2" y="210.4">5.5V</text>
<text x="49.5" y="210.4">180mW</text>
<text x="55" y="213">V+</text>
<text x="57.4" y="210.4">Solar</text>
<text x="59" y="211.9">1</text>
<text x="92.7" y="210.4">5.1V</text>
<text x="98" y="210.4">Zenor</text>
<text x="55" y="219.3">V-</text>
</g>
<g font-size="1.8" fill="#a90000">
<text x="74.7" y="43.9" transform="rotate(-90 74.7 43.9)">4</text>
<text x="77.2" y="44.5" transform="rotate(-90 77.2 44.5)">18</text>
<text x="59.6" y="49.3">20</text>
<text x="87.6" y="49.3">12</text>
<text x="87.6" y="51.8">13</text>
<text x="59.6" y="54.4">19</text>
<text x="59.6" y="56.9">22</text>
<text x="87.6" y="54.4">14</text>
<text x="87.6" y="56.9">15</text>
<text x="87.6" y="59.5">16</text>
<text x="213.1" y="55.3" transform="rotate(-90 213.1 55.3)">1</text>
<text x="87.6" y="62">17</text>
<text x="88.2" y="64.5">7</text>
<text x="117.9" y="63.6" transform="rotate(-90 117.9 63.6)">3</text>
<text x="121.8" y="65.8">2</text>
<text x="216.5" y="60.7">3</text>
<text x="88.2" y="67.1">8</text>
<text x="117.9" y="69.9" transform="rotate(-90 117.9 69.9)">1</text>
<text x="87.6" y="72.2">23</text>
<text x="87.6" y="74.7">24</text>
<text x="87.6" y="77.2">25</text>
<text x="189" y="73.1" transform="rotate(-90 189 73.1)">1</text>
<text x="87.6" y="79.8">26</text>
<text x="87.6" y="82.3">27</text>
<text x="134.4" y="82.6" transform="rotate(-90 134.4 82.6)">2</text>
<text x="136.9" y="82.6" transform="rotate(-90 136.9 82.6)">4</text>
<text x="139.4" y="82.6" transform="rotate(-90 139.4 82.6)">6</text>
<text x="142" y="82.6" transform="rotate(-90 142 82.6)">8</text>
<text x="192.3" y="78.5">3</text>
<text x="248.9" y="83.6">17</text>
<text x="262.6" y="78.2" transform="rotate(-90 262.6 78.2)">8</text>
<text x="87.6" y="84.9">28</text>
<text x="87.6" y="87.4">29</text>
<text x="166.1" y="89.6" transform="rotate(-90 166.1 89.6)">1</text>
<text x="248.9" y="86.1">16</text>
<text x="249.5" y="88.7">6</text>
<text x="274.3" y="86.1">12</text>
<text x="330.1" y="87.4">1</text>
<text x="87.6" y="92.5">30</text>
<text x="87.6" y="95">31</text>
<text x="134.4" y="91.5" transform="rotate(-90 134.4 91.5)">1</text>
<text x="136.9" y="91.5" transform="rotate(-90 136.9 91.5)">3</text>
<text x="139.4" y="91.5" transform="rotate(-90 139.4 91.5)">5</text>
<text x="142" y="91.5" transform="rotate(-90 142 91.5)">7</text>
<text x="161.9" y="95">2</text>
<text x="169.5" y="95">3</text>
<text x="249.5" y="92.5">7</text>
<text x="249.5" y="95">5</text>
<text x="274.9" y="91.2">2</text>
<text x="274.9" y="93.8">4</text>
<text x="328.7" y="92.2" transform="rotate(-90 328.7 92.2)">1</text>
<text x="87.6" y="97.6">32</text>
<text x="88.2" y="100.1">1</text>
<text x="248.9" y="97.6">18</text>
<text x="249.5" y="101.4">3</text>
<text x="274.3" y="96.3">11</text>
<text x="274.3" y="98.8">13</text>
<text x="274.3" y="101.4">14</text>
<text x="328.7" y="97.3" transform="rotate(-90 328.7 97.3)">2</text>
<text x="330.1" y="98.8">1</text>
<text x="87.6" y="107.7">10</text>
<text x="88.2" y="102.6">2</text>
<text x="88.2" y="105.2">9</text>
<text x="214.2" y="106.5">1</text>
<text x="219.5" y="103.6" transform="rotate(-90 219.5 103.6)">3</text>
<text x="249.5" y="103.9">1</text>
<text x="274.3" y="103.9">15</text>
<text x="87.6" y="110.3">11</text>
<text x="219.5" y="111.2" transform="rotate(-90 219.5 111.2)">2</text>
<text x="261.4" y="113.8" transform="rotate(-90 261.4 113.8)">9</text>
<text x="74.7" y="117.6" transform="rotate(-90 74.7 117.6)">3</text>
<text x="263.9" y="114.4" transform="rotate(-90 263.9 114.4)">10</text>
<text x="230.9" y="146.8" transform="rotate(-90 230.9 146.8)">1</text>
<text x="248.9" y="145.8">10</text>
<text x="248.9" y="148.4">11</text>
<text x="271.1" y="145.8">9</text>
<text x="271.1" y="148.4">8</text>
<text x="173.9" y="150.9">2</text>
<text x="173.9" y="153.4">4</text>
<text x="173.9" y="156">6</text>
<text x="182.8" y="150.9">1</text>
<text x="182.8" y="153.4">3</text>
<text x="182.8" y="156">5</text>
<text x="248.9" y="150.9">12</text>
<text x="248.9" y="153.4">13</text>
<text x="248.9" y="156">14</text>
<text x="271.1" y="150.9">7</text>
<text x="271.1" y="153.4">6</text>
<text x="271.1" y="156">5</text>
<text x="248.9" y="158.5">15</text>
<text x="248.9" y="161.1">16</text>
<text x="271.1" y="158.5">4</text>
<text x="271.1" y="161.1">3</text>
<text x="248.9" y="163.6">17</text>
<text x="248.9" y="166.1">18</text>
<text x="271.1" y="163.6">2</text>
<text x="271.1" y="166.1">1</text>
<text x="59" y="196.6">2</text>
<text x="59" y="218.2">2</text>
</g>
<g font-size="1.8" fill="#0f0f0f">
<text x="276.9" y="155.9">GPS-EN</text>
<text x="276.9" y="161">GPS-TX</text>
<text x="276.9" y="163.5">GPS-RX</text>
</g>
<g font-size="1.2" fill="#0f0f0f">
<text x="92.7" y="49.3">GPS-RX</text>
<text x="92.7" y="56.9">MOSI</text>
<text x="92.7" y="59.5">MISO</text>
<text x="92.7" y="62">SCK</text>
<text x="92.7" y="74.7">BATT-SENSE</text>
<text x="92.7" y="82.3">SDA</text>
<text x="92.7" y="84.9">SCL</text>
<text x="113" y="87.4">RESET</text>
<text x="92.7" y="97.6">DIG-PTT</text>
<text x="94" y="107.7">GPS-EN</text>
<text x="92.7" y="110.3">GPS-TX</text>
<text x="121.7" y="133.4" transform="rotate(-90 121.7 133.4)">DIG-PTT</text>
<text x="164.1" y="153.5">MOSI</text>
<text x="190.5" y="156">RESET</text>
<text x="190.5" y="153.5">SCK</text>
<text x="190.5" y="150.9">MISO</text>
<text x="144.8" y="205.5">BATT-SENSE</text>
</g>
<text font-size="1" fill="#0f0f0f" x="134.4" y="134.5" transform="rotate(-90 134.4 134.5)">SCK</text>
</svg>
